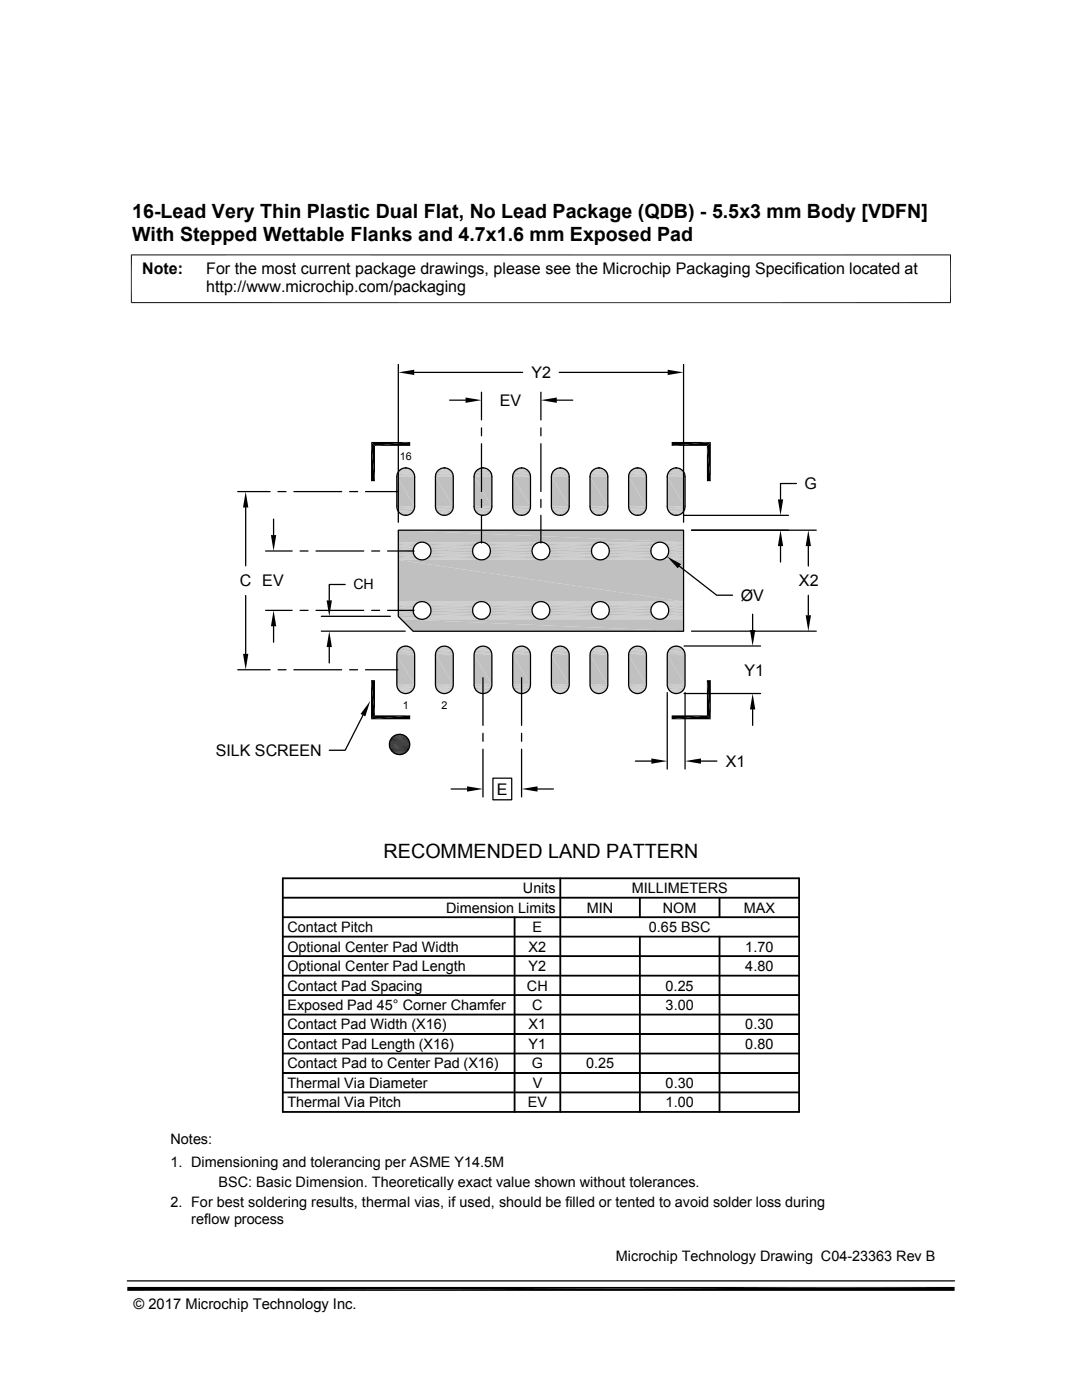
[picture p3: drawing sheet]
<svg xmlns="http://www.w3.org/2000/svg" width="216mm" height="279mm" viewBox="0 0 216 279" stroke-linecap="round" stroke-linejoin="round" font-family="sans-serif">
<g fill="#c0c0c0">
<path d="M80.7 93.4h.6z"/>
<path d="M88.4 93.4h.6z"/>
<path d="M96.1 93.4h.6z"/>
<path d="M103.8 93.4h.6z"/>
<path d="M111.5 93.4h.6z"/>
<path d="M119.2 93.4h.6z"/>
<path d="M126.9 93.4h.6z"/>
<path d="M134.6 93.4h.6z"/>
<path d="M126.9 93.4h.7z"/>
<path d="M119.1 93.4h.7z"/>
<path d="M111.4 93.4h.7z"/>
<path d="M88.3 93.4h.7z"/>
<path d="M80.6 93.4h.7z"/>
<path d="M134.3 93.5h1.2z"/>
<path d="M134.6 93.4l.9 .1z"/>
<path d="M126.6 93.5h1.2z"/>
<path d="M126.9 93.4l.9 .1z"/>
<path d="M118.9 93.5h1.2z"/>
<path d="M119.1 93.4l1 .1z"/>
<path d="M111.2 93.5h1.2z"/>
<path d="M111.4 93.4l1 .1z"/>
<path d="M103.5 93.5h1.2z"/>
<path d="M103.8 93.4l.9 .1z"/>
<path d="M95.8 93.5h1.2z"/>
<path d="M96.1 93.4l.9 .1z"/>
<path d="M88.1 93.5h1.2z"/>
<path d="M88.3 93.4l1 .1z"/>
<path d="M80.4 93.5h1.2z"/>
<path d="M80.6 93.4l1 .1z"/>
<path d="M126.5 93.5h1.4z"/>
<path d="M126.6 93.5h1.3z"/>
<path d="M118.8 93.5h1.4z"/>
<path d="M118.9 93.5h1.3z"/>
<path d="M111.1 93.5h1.4z"/>
<path d="M111.2 93.5h1.3z"/>
<path d="M88 93.5h1.3z"/>
<path d="M80.3 93.5h1.3z"/>
<path d="M134 93.6l.3-.1 1.5 .1z"/>
<path d="M134.3 93.5h1.2l.3 .1z"/>
<path d="M126.3 93.6l.2-.1 1.6 .1z"/>
<path d="M126.5 93.5l1.6 .1z"/>
<path d="M118.6 93.6l.2-.1 1.6 .1z"/>
<path d="M118.8 93.5l1.6 .1z"/>
<path d="M110.9 93.6l.2-.1 1.6 .1z"/>
<path d="M111.1 93.5l1.6 .1z"/>
<path d="M103.2 93.6l.3-.1 1.5 .1z"/>
<path d="M103.5 93.5h1.2l.3 .1z"/>
<path d="M95.5 93.6l.3-.1 1.5 .1z"/>
<path d="M95.8 93.5h1.2l.3 .1z"/>
<path d="M87.8 93.6l.2-.1 1.6 .1z"/>
<path d="M88 93.5l1.6 .1z"/>
<path d="M80.1 93.6l.2-.1 1.6 .1z"/>
<path d="M80.3 93.5l1.6 .1z"/>
<path d="M126.2 93.7h2z"/>
<path d="M126.3 93.6l1.9 .1z"/>
<path d="M118.5 93.7h2z"/>
<path d="M118.6 93.6l1.9 .1z"/>
<path d="M110.8 93.7h2z"/>
<path d="M110.9 93.6l1.9 .1z"/>
<path d="M87.7 93.7h1.9z"/>
<path d="M87.8 93.6l1.8 .1z"/>
<path d="M80 93.7h1.9z"/>
<path d="M80.1 93.6l1.8 .1z"/>
</g>
<g fill="none" stroke="#c0c0c0" stroke-width=".2">
<path d="M79.2 94.8h3.5M79.3 94.5h3.3M79.4 94.2h3.1M79.5 94.1h2.9M79.6 93.9h2.7M79.7 93.8h2.5M79.8 93.7h2.3M86.9 94.8h3.5M87 94.5h3.3M87.1 94.2h3.1M87.2 94.1h2.9M87.3 93.9h2.7"/>
<path d="M87.4 93.8h2.5M87.5 93.7h2.3M95.2 93.7h2.3M102.9 93.7h2.3M110 94.8h3.5M110.1 94.5h3.4M110.3 94.2h3M110.3 94.1h3M110.4 93.9h2.8M110.5 93.8h2.6M110.7 93.7h2.2M117.8 94.8h3.5"/>
<path d="M117.8 94.5h3.4M118 94.2h3.1M118 94.1h3M118.2 93.9h2.7M118.2 93.8h2.6M118.4 93.7h2.3M125.5 94.8h3.5M125.5 94.5h3.4M125.7 94.2h3.1M125.7 94.1h3M125.9 93.9h2.7M126 93.8h2.5"/>
<path d="M126.1 93.7h2.3M133.8 93.7h2.3"/>
</g>
<path d="M79.3 94.4h3.3M87 94.4h3.3M95 93.9h2.7M102.7 93.9h2.8M110.2 94.4h3.2M117.9 94.4h3.2M125.6 94.4h3.2M133.6 93.9h2.7" fill="none" stroke="#c0c0c0" stroke-width=".21"/>
<path d="M79.2 94.7h3.5M86.9 94.7h3.5M94.8 94.1h3.1M102.6 94.1h3M110 94.7h3.5M117.8 94.7h3.4M125.5 94.7h3.4M133.4 94.1h3.1" fill="none" stroke="#c0c0c0" stroke-width=".25"/>
<g fill="none" stroke="#c0c0c0" stroke-width=".3">
<path d="M79.2 95h3.5M86.9 95h3.5M94.6 95h3.5M94.6 94.7h3.5M94.7 94.4h3.3M102.3 95h3.6M102.3 94.7h3.5M102.4 94.4h3.3M110 95h3.6M117.7 95h3.6M125.4 95h3.6M133.1 95h3.6"/>
<path d="M133.2 94.7h3.5M133.2 94.4h3.4"/>
</g>
<g fill="#c0c0c0">
<path d="M133.1 95.1l3.6 6h-3.6z"/>
<path d="M133.1 95.1h3.6v6z"/>
<path d="M125.4 95.1l3.6 6h-3.6z"/>
<path d="M125.4 95.1h3.6v6z"/>
<path d="M117.7 95.1l3.6 6h-3.6z"/>
<path d="M117.7 95.1h3.6v6z"/>
<path d="M110 95.1l3.6 6h-3.6z"/>
<path d="M110 95.1h3.6v6z"/>
<path d="M102.3 95.1l3.6 6h-3.6z"/>
<path d="M102.3 95.1h3.6v6z"/>
<path d="M94.6 95.1l3.5 6h-3.5z"/>
<path d="M94.6 95.1h3.5v6z"/>
<path d="M86.9 95.1l3.5 6h-3.5z"/>
<path d="M86.9 95.1h3.5v6z"/>
<path d="M79.2 95.1l3.5 6h-3.5z"/>
<path d="M79.2 95.1h3.5v6z"/>
</g>
<path d="M86.9 101.2h3.5M94.6 101.2h3.5M102.3 101.2h3.6M110 101.2h3.6M117.7 101.2h3.6M125.4 101.2h3.6" fill="none" stroke="#c0c0c0" stroke-width=".32"/>
<path d="M79.2 101.3h3.5M133.1 101.3h3.6" fill="none" stroke="#c0c0c0" stroke-width=".36"/>
<path d="M79.3 101.9h3.3M86.9 101.5h3.5M94.6 101.5h3.5M102.3 101.5h3.5M110 101.5h3.5M117.8 101.5h3.5M125.5 101.5h3.5M133.3 101.9h3.3" fill="none" stroke="#c0c0c0" stroke-width=".3"/>
<path d="M79.2 101.6h3.5M133.2 101.6h3.5" fill="none" stroke="#c0c0c0" stroke-width=".34"/>
<path d="M79.5 102.2h2.9M87 101.8h3.3M94.7 101.8h3.3M102.4 101.8h3.3M110.1 101.8h3.4M117.8 101.8h3.4M125.5 101.8h3.4M133.4 102.2h3" fill="none" stroke="#c0c0c0" stroke-width=".28"/>
<path d="M87.1 102.1h3.1M94.8 102.1h3.1M102.6 102.1h3M110.3 102.1h3M118 102.1h3.1M125.7 102.1h3.1" fill="none" stroke="#c0c0c0" stroke-width=".25"/>
<path d="M87.3 102.3h2.7M95 102.3h2.7M102.7 102.3h2.8M110.4 102.3h2.8M118.1 102.3h2.8M125.9 102.3h2.7" fill="none" stroke="#c0c0c0" stroke-width=".23"/>
<path d="M79.7 102.4h2.5M133.7 102.4h2.5" fill="none" stroke="#c0c0c0" stroke-width=".21"/>
<path d="M87.5 102.5h2.3M95.2 102.5h2.3M102.9 102.5h2.3M110.7 102.5h2.2M118.4 102.5h2.2M126.1 102.5h2.3" fill="none" stroke="#c0c0c0" stroke-width=".2"/>
<g fill="#c0c0c0">
<path d="M133.9 102.6l1.7 .1h-1.4z"/>
<path d="M133.9 102.6h2l-.3 .1z"/>
<path d="M80 102.6l1.6 .1h-1.3z"/>
<path d="M80 102.6h1.9l-.3 .1z"/>
<path d="M126.3 102.6l1.5 .1h-1.2z"/>
<path d="M126.3 102.6h1.8l-.3 .1z"/>
<path d="M118.6 102.6l1.5 .1h-1.2z"/>
<path d="M118.6 102.6h1.8l-.3 .1z"/>
<path d="M110.9 102.6l1.5 .1h-1.2z"/>
<path d="M110.9 102.6h1.8l-.3 .1z"/>
<path d="M103.2 102.6l1.5 .1h-1.2z"/>
<path d="M103.2 102.6h1.8l-.3 .1z"/>
<path d="M95.5 102.6l1.5 .1h-1.2z"/>
<path d="M95.5 102.6h1.8l-.3 .1z"/>
<path d="M87.8 102.6l1.5 .1h-1.2z"/>
<path d="M87.8 102.6h1.8l-.3 .1z"/>
<path d="M134.2 102.7l1.1 .1z"/>
<path d="M134.2 102.7h1.4l-.3 .1z"/>
<path d="M80.3 102.7l1 .1z"/>
<path d="M80.3 102.7h1.3l-.3 .1z"/>
<path d="M80.7 102.8h.5z"/>
<path d="M88.3 102.8h.7z"/>
<path d="M96.1 102.8h.6z"/>
<path d="M103.8 102.8h.6z"/>
<path d="M111.5 102.8h.6z"/>
<path d="M119.2 102.8h.6z"/>
<path d="M126.9 102.8h.6z"/>
<path d="M134.6 102.8h.6z"/>
<path d="M134.6 102.8h.7z"/>
<path d="M126.6 102.7l.9 .1z"/>
<path d="M126.6 102.7h1.2z"/>
<path d="M118.9 102.7l.9 .1z"/>
<path d="M118.9 102.7h1.2z"/>
<path d="M111.2 102.7l.9 .1z"/>
<path d="M111.2 102.7h1.2z"/>
<path d="M103.5 102.7l.9 .1z"/>
<path d="M103.5 102.7h1.2z"/>
<path d="M95.8 102.7l.9 .1z"/>
<path d="M95.8 102.7h1.2z"/>
<path d="M88.1 102.7l.9 .1z"/>
<path d="M88.1 102.7h1.2z"/>
<path d="M80.6 102.8h.6z"/>
<path d="M80.6 102.8h.7z"/>
<path d="M80.7 129h.5z"/>
<path d="M88.3 129h.7z"/>
<path d="M96.1 129h.6z"/>
<path d="M103.8 129h.6z"/>
<path d="M111.5 129h.6z"/>
<path d="M119.2 129h.6z"/>
<path d="M126.9 129h.6z"/>
<path d="M134.6 129h.6z"/>
<path d="M134.6 129h.7z"/>
<path d="M80.6 129h.7z"/>
<path d="M80.7 129h.6z"/>
<path d="M126.6 129.1h1.2z"/>
<path d="M126.9 129l.9 .1z"/>
<path d="M118.9 129.1h1.2z"/>
<path d="M119.2 129l.9 .1z"/>
<path d="M111.2 129.1h1.2z"/>
<path d="M111.5 129l.9 .1z"/>
<path d="M103.5 129.1h1.2z"/>
<path d="M103.8 129l.9 .1z"/>
<path d="M95.8 129.1h1.2z"/>
<path d="M96.1 129l.9 .1z"/>
<path d="M88.1 129.1h1.2z"/>
<path d="M88.3 129l1 .1z"/>
<path d="M134.2 129.1l.4-.1 1 .1z"/>
<path d="M134.6 129l1 .1z"/>
<path d="M118.8 129.1h1.4z"/>
<path d="M118.9 129.1h1.3z"/>
<path d="M80.3 129.1l.3-.1 1 .1z"/>
<path d="M80.6 129l1 .1z"/>
<path d="M126.3 129.2l.3-.1 1.5 .1z"/>
<path d="M126.6 129.1h1.2l.3 .1z"/>
<path d="M118.6 129.2l.2-.1 1.6 .1z"/>
<path d="M118.8 129.1l1.6 .1z"/>
<path d="M110.9 129.2l.3-.1 1.5 .1z"/>
<path d="M111.2 129.1h1.2l.3 .1z"/>
<path d="M103.2 129.2l.3-.1 1.5 .1z"/>
<path d="M103.5 129.1h1.2l.3 .1z"/>
<path d="M95.5 129.2l.3-.1 1.5 .1z"/>
<path d="M95.8 129.1h1.2l.3 .1z"/>
<path d="M87.8 129.2l.3-.1 1.5 .1z"/>
<path d="M88.1 129.1h1.2l.3 .1z"/>
<path d="M133.9 129.2l.3-.1 1.7 .1z"/>
<path d="M134.2 129.1h1.4l.3 .1z"/>
<path d="M118.5 129.2h2z"/>
<path d="M118.6 129.2h1.9z"/>
<path d="M80 129.2l.3-.1 1.6 .1z"/>
<path d="M80.3 129.1h1.3l.3 .1z"/>
</g>
<g fill="none" stroke="#c0c0c0" stroke-width=".2">
<path d="M87.5 129.3h2.3M95.2 129.3h2.3M102.9 129.3h2.3M110.7 129.3h2.2M117.8 130.4h3.4M117.8 130.1h3.4M117.9 129.9h3.3M118 129.8h3M118 129.7h3M118.1 129.5h2.8M118.3 129.4h2.5M118.4 129.3h2.2"/>
<path d="M126.1 129.3h2.3"/>
</g>
<path d="M79.7 129.3h2.5M133.7 129.3h2.5" fill="none" stroke="#c0c0c0" stroke-width=".21"/>
<path d="M87.3 129.5h2.7M95 129.5h2.7M102.7 129.5h2.8M110.4 129.5h2.8M125.9 129.5h2.7" fill="none" stroke="#c0c0c0" stroke-width=".23"/>
<path d="M79.5 129.6h2.9M87 130h3.3M94.7 130h3.3M102.4 130h3.3M110.1 130h3.4M125.5 130h3.4M133.4 129.6h3" fill="none" stroke="#c0c0c0" stroke-width=".28"/>
<path d="M87.1 129.7h3.1M94.8 129.7h3.1M102.6 129.7h3M110.3 129.7h3M117.8 130.2h3.4M125.7 129.7h3.1" fill="none" stroke="#c0c0c0" stroke-width=".25"/>
<path d="M79.3 129.9h3.3M86.9 130.3h3.5M94.6 130.3h3.5M102.3 130.3h3.5M110 130.3h3.5M125.5 130.3h3.5M133.3 129.9h3.3" fill="none" stroke="#c0c0c0" stroke-width=".3"/>
<path d="M79.2 130.2h3.5M133.2 130.2h3.5" fill="none" stroke="#c0c0c0" stroke-width=".34"/>
<path d="M79.2 130.5h3.5M133.1 130.5h3.6" fill="none" stroke="#c0c0c0" stroke-width=".36"/>
<path d="M86.9 130.6h3.5M94.6 130.6h3.5M102.3 130.6h3.6M110 130.6h3.6M117.7 130.6h3.6M125.4 130.6h3.6" fill="none" stroke="#c0c0c0" stroke-width=".32"/>
<g fill="#c0c0c0">
<path d="M133.1 130.7l3.6 6h-3.6z"/>
<path d="M133.1 130.7h3.6v6z"/>
<path d="M125.4 130.7l3.6 6h-3.6z"/>
<path d="M125.4 130.7h3.6v6z"/>
<path d="M117.7 130.7l3.6 6h-3.6z"/>
<path d="M117.7 130.7h3.6v6z"/>
<path d="M110 130.7l3.6 6h-3.6z"/>
<path d="M110 130.7h3.6v6z"/>
<path d="M102.3 130.7l3.6 6h-3.6z"/>
<path d="M102.3 130.7h3.6v6z"/>
<path d="M94.6 130.7l3.5 6h-3.5z"/>
<path d="M94.6 130.7h3.5v6z"/>
<path d="M86.9 130.7l3.5 6h-3.5z"/>
<path d="M86.9 130.7h3.5v6z"/>
<path d="M79.2 130.7l3.5 6h-3.5z"/>
<path d="M79.2 130.7h3.5v6z"/>
</g>
<g fill="none" stroke="#c0c0c0" stroke-width=".3">
<path d="M79.2 136.8h3.5M86.9 136.8h3.5M94.6 136.8h3.5M94.6 137.1h3.5M94.7 137.4h3.3M102.3 136.8h3.6M102.3 137.1h3.5M102.4 137.4h3.3M110 136.8h3.6M117.7 136.8h3.6M125.4 136.8h3.6M133.1 136.8h3.6"/>
<path d="M133.2 137.1h3.5M133.2 137.4h3.4"/>
</g>
<g fill="none" stroke="#c0c0c0" stroke-width=".2">
<path d="M79.2 137h3.5M79.3 137.3h3.3M79.4 137.6h3.1M79.5 137.7h2.9M79.6 137.8h2.7M79.7 138h2.5M79.8 138.1h2.3M86.9 137h3.5M87 137.3h3.3M87.1 137.6h3.1M87.2 137.7h2.9M87.3 137.8h2.7"/>
<path d="M87.4 138h2.5M87.5 138.1h2.3M110 137h3.5M110.1 137.3h3.4M110.3 137.6h3M110.3 137.7h3M110.4 137.8h2.8M110.5 138h2.6M110.7 138.1h2.2M117.8 137h3.5M117.8 137.3h3.4M118 137.6h3.1"/>
<path d="M118 137.7h3M118.2 137.8h2.7M118.2 138h2.6M118.4 138.1h2.2M125.5 137h3.5M125.5 137.3h3.4M125.7 137.6h3.1M125.7 137.7h3M125.9 137.8h2.7M126 138h2.5M126.1 138.1h2.3M133.8 138.1h2.3"/>
</g>
<path d="M79.2 137.1h3.5M86.9 137.1h3.5M94.8 137.7h3.1M102.6 137.7h3M110 137.1h3.5M117.8 137.1h3.4M125.5 137.1h3.4M133.4 137.7h3.1" fill="none" stroke="#c0c0c0" stroke-width=".25"/>
<path d="M79.3 137.4h3.3M87 137.4h3.3M95 137.9h2.7M102.7 137.9h2.8M110.2 137.4h3.2M117.9 137.4h3.2M125.6 137.4h3.2M133.6 137.9h2.7" fill="none" stroke="#c0c0c0" stroke-width=".21"/>
<g fill="#c0c0c0">
<path d="M126.2 138.1l1.9 .1z"/>
<path d="M126.2 138.1h2z"/>
<path d="M118.5 138.1l1.9 .1z"/>
<path d="M118.5 138.1h2z"/>
<path d="M110.8 138.1l1.9 .1z"/>
<path d="M110.8 138.1h2z"/>
</g>
<path d="M95.2 138.1h2.3M102.9 138.1h2.3" fill="none" stroke="#c0c0c0" stroke-width=".2"/>
<g fill="#c0c0c0">
<path d="M87.7 138.1l1.9 .1z"/>
<path d="M87.7 138.1h1.9z"/>
<path d="M80 138.1l1.9 .1z"/>
<path d="M80 138.1h1.9z"/>
<path d="M126.3 138.2l1.6 .1z"/>
<path d="M126.3 138.2h1.8l-.2 .1z"/>
<path d="M118.6 138.2l1.6 .1z"/>
<path d="M118.6 138.2h1.8l-.2 .1z"/>
<path d="M110.9 138.2l1.6 .1z"/>
<path d="M110.9 138.2h1.8l-.2 .1z"/>
<path d="M87.8 138.2l1.5 .1z"/>
<path d="M87.8 138.2h1.8l-.3 .1z"/>
<path d="M80.1 138.2l1.5 .1z"/>
<path d="M80.1 138.2h1.8l-.3 .1z"/>
<path d="M134 138.2l1.5 .1h-1.2z"/>
<path d="M134 138.2h1.8l-.3 .1z"/>
<path d="M126.5 138.3h1.3z"/>
<path d="M126.5 138.3h1.4z"/>
<path d="M118.8 138.3h1.3z"/>
<path d="M118.8 138.3h1.4z"/>
<path d="M111.1 138.3h1.3z"/>
<path d="M111.1 138.3h1.4z"/>
<path d="M103.2 138.2l1.5 .1h-1.2z"/>
<path d="M103.2 138.2h1.8l-.3 .1z"/>
<path d="M95.5 138.2l1.5 .1h-1.2z"/>
<path d="M95.5 138.2h1.8l-.3 .1z"/>
<path d="M88 138.3h1.3z"/>
<path d="M80.3 138.3h1.3z"/>
<path d="M126.6 138.3l1 .1z"/>
<path d="M126.6 138.3h1.2z"/>
<path d="M118.9 138.3l.9 .1z"/>
<path d="M118.9 138.3h1.2z"/>
<path d="M111.2 138.3l.9 .1z"/>
<path d="M111.2 138.3h1.2z"/>
<path d="M88.1 138.3l.9 .1z"/>
<path d="M88.1 138.3h1.2z"/>
<path d="M80.4 138.3l.9 .1z"/>
<path d="M80.4 138.3h1.2z"/>
<path d="M80.7 138.4h.6z"/>
<path d="M88.4 138.4h.6z"/>
<path d="M96.1 138.4h.6z"/>
<path d="M103.8 138.4h.6z"/>
<path d="M111.5 138.4h.6z"/>
<path d="M119.2 138.4h.6z"/>
<path d="M126.9 138.4h.6z"/>
<path d="M134.6 138.4h.6z"/>
<path d="M134.3 138.3l.9 .1z"/>
<path d="M134.3 138.3h1.2z"/>
<path d="M126.9 138.4h.7z"/>
<path d="M119.1 138.4h.7z"/>
<path d="M111.4 138.4h.7z"/>
<path d="M103.5 138.3l.9 .1z"/>
<path d="M103.5 138.3h1.2z"/>
<path d="M95.8 138.3l.9 .1z"/>
<path d="M95.8 138.3h1.2z"/>
<path d="M88.3 138.4h.7z"/>
<path d="M80.6 138.4h.7z"/>
<path d="M79.5 105.8l56.9 2.4h-56.9z"/>
<path d="M79.5 105.8h56.9v2.4z"/>
</g>
<g fill="none" stroke="#c0c0c0" stroke-width=".2">
<path d="M79.5 108.2h4.6M79.5 108.3h4.2M79.5 108.5h3.9M79.5 111.5h3.9M79.5 111.6h4.2M79.5 111.7h4.6M84.4 111.7h11.5M84.4 108.2h11.5M84.7 108.3h10.9M84.7 111.6h10.9M85 111.5h10.3M85 108.5h10.3"/>
<path d="M96.2 111.7h11.6M96.2 108.2h11.6M96.6 111.6h10.8M96.6 108.3h10.8M96.9 111.5h10.2M96.9 108.5h10.2M108.1 111.7h11.5M108.1 108.2h11.5M108.4 111.6h10.9M108.4 108.3h10.9M108.7 111.5h10.3M108.7 108.5h10.3"/>
<path d="M120 108.2h11.5M120 111.7h11.5M120.3 111.6h10.9M120.3 108.3h10.9M120.6 111.5h10.3M120.6 108.5h10.3M131.8 111.7h4.6M131.8 108.2h4.6M132.1 108.3h4.3M132.1 111.6h4.3M132.5 111.5h3.9M132.5 108.5h3.9"/>
</g>
<path d="M79.5 108.7h3.6M79.5 111.3h3.6M85.3 108.7h9.7M85.3 111.3h9.7M97.2 108.7h9.7M97.2 111.3h9.7M109 108.7h9.7M109 111.3h9.7M120.9 108.7h9.7M120.9 111.3h9.7M132.7 108.7h3.7M132.7 111.3h3.7" fill="none" stroke="#c0c0c0" stroke-width=".23"/>
<path d="M79.5 108.9h3.4M79.5 111h3.4M85.5 111h9.3M85.5 108.9h9.3M97.4 108.9h9.2M97.4 111h9.2M109.3 108.9h9.2M109.3 111h9.2M121.1 111h9.2M121.1 108.9h9.2M133 111h3.4M133 108.9h3.4" fill="none" stroke="#c0c0c0" stroke-width=".25"/>
<path d="M79.5 109.2h3.2M79.5 110.8h3.2M85.7 110.8h8.9M85.7 109.2h8.9M97.6 110.8h8.8M97.6 109.2h8.8M109.5 110.8h8.8M109.5 109.2h8.8M121.3 109.2h8.9M121.3 110.8h8.9M133.2 109.2h3.2M133.2 110.8h3.2" fill="none" stroke="#c0c0c0" stroke-width=".3"/>
<g fill="none" stroke="#c0c0c0" stroke-width=".32">
<path d="M79.5 109.5h3.1M79.5 109.8h3M79.5 110.5h3.1M85.9 109.5h8.5M85.9 110.5h8.5M86 109.8h8.3M97.7 109.5h8.6M97.7 110.5h8.6M97.8 109.8h8.4M109.6 109.5h8.5M109.6 110.5h8.5M109.7 109.8h8.3"/>
<path d="M121.5 110.5h8.5M121.5 109.5h8.5M121.5 109.8h8.4M133.3 110.5h3.1M133.3 109.5h3.1M133.4 109.8h3"/>
</g>
<path d="M79.5 110.1h3M86 110.1h8.3M97.8 110.1h8.4M109.7 110.1h8.3M121.5 110.1h8.4M133.4 110.1h3" fill="none" stroke="#c0c0c0" stroke-width=".34"/>
<g fill="#c0c0c0">
<path d="M79.5 111.7l56.9 8.4h-56.9z"/>
<path d="M79.5 111.7h56.9v8.4z"/>
</g>
<g fill="none" stroke="#c0c0c0" stroke-width=".2">
<path d="M79.5 120.1h4.6M79.5 120.2h4.2M79.5 120.3h3.9M79.5 123h3.4M79.7 123.3h3.7M79.9 123.5h3.8M80 123.6h4.1M84.4 123.6h11.5M84.4 120.1h11.5M84.7 120.2h10.9M84.7 123.5h10.9M85 123.3h10.3"/>
<path d="M85 120.3h10.3M96.2 123.6h11.6M96.2 120.1h11.6M96.6 123.5h10.8M96.6 120.2h10.8M96.9 123.3h10.2M96.9 120.3h10.2M108.1 123.6h11.5M108.1 120.1h11.5M108.4 123.5h10.9M108.4 120.2h10.9M108.7 123.3h10.3"/>
<path d="M108.7 120.3h10.3M120 120.1h11.5M120 123.6h11.5M120.3 123.5h10.9M120.3 120.2h10.9M120.6 123.3h10.3M120.6 120.3h10.3M131.8 123.6h4.6M131.8 120.1h4.6M132.1 120.2h4.3M132.1 123.5h4.3M132.5 123.3h3.9"/>
<path d="M132.5 120.3h3.9"/>
</g>
<path d="M79.5 120.5h3.6M79.5 123.1h3.6M85.3 120.5h9.7M85.3 123.1h9.7M97.2 120.5h9.7M97.2 123.1h9.7M109 120.5h9.7M109 123.1h9.7M120.9 120.5h9.7M120.9 123.1h9.7M132.7 120.5h3.7M132.7 123.1h3.7" fill="none" stroke="#c0c0c0" stroke-width=".23"/>
<path d="M79.5 120.8h3.4M79.5 122.9h3.4M85.5 122.9h9.3M85.5 120.8h9.3M97.4 120.8h9.2M97.4 122.9h9.2M109.3 120.8h9.2M109.3 122.9h9.2M121.1 122.9h9.2M121.1 120.8h9.2M133 122.9h3.4M133 120.8h3.4" fill="none" stroke="#c0c0c0" stroke-width=".25"/>
<path d="M79.5 121h3.2M79.5 122.6h3.2M85.7 122.6h8.9M85.7 121h8.9M97.6 122.6h8.8M97.6 121h8.8M109.5 122.6h8.8M109.5 121h8.8M121.3 121h8.9M121.3 122.6h8.9M133.2 121h3.2M133.2 122.6h3.2" fill="none" stroke="#c0c0c0" stroke-width=".3"/>
<g fill="none" stroke="#c0c0c0" stroke-width=".32">
<path d="M79.5 121.3h3.1M79.5 122h3M79.5 122.3h3.1M85.9 121.3h8.5M85.9 122.3h8.5M86 122h8.3M97.7 121.3h8.6M97.7 122.3h8.6M97.8 122h8.4M109.6 121.3h8.5M109.6 122.3h8.5M109.7 122h8.3"/>
<path d="M121.5 122.3h8.5M121.5 121.3h8.5M121.5 122h8.4M133.3 122.3h3.1M133.3 121.3h3.1M133.4 122h3"/>
</g>
<path d="M79.5 121.7h3M86 121.7h8.3M97.8 121.7h8.4M109.7 121.7h8.3M121.5 121.7h8.4M133.4 121.7h3" fill="none" stroke="#c0c0c0" stroke-width=".34"/>
<g fill="#c0c0c0">
<path d="M80.1 123.6l56.3 2.4h-54z"/>
<path d="M80.1 123.6h56.3v2.4z"/>
</g>
<g fill="none" stroke="#000" stroke-width=".25">
<path d="M79.5 72.7v31.5M82.7 74.3h21.6M89.7 79.9h3.2M96.1 78.3v5.5M107.9 78.3v5.5M111.1 79.9h3.2M111.6 74.3h21.6M136.4 72.7v31.5M47.4 98.1h6.5M55.5 98.1h1.6M58.7 98.1h9.5M69.8 98.1h1.6"/>
<path d="M72.9 98.1h6.5M81 93.4a1.82 1.82 0 0 1 1.7 1.7v6a1.79 1.79 0 0 1-1.7 1.7M81 93.4a1.78 1.78 0 0 0-1.8 1.7v6a1.75 1.75 0 0 0 1.8 1.7M81 93.4h.1M88.7 93.4a1.81 1.81 0 0 1 1.7 1.7v6a1.75 1.75 0 0 1-1.7 1.7M88.7 93.4a1.81 1.81 0 0 0-1.8 1.7v6a1.76 1.76 0 0 0 1.8 1.7M88.7 93.4h.1M96.1 85.4v1.6M96.1 88.6v9.5M96.1 99.7v1.6M96.4 93.4a1.81 1.81 0 0 0-1.8 1.7v6a1.75 1.75 0 0 0 1.8 1.7M96.4 93.4h.1"/>
<path d="M96.4 93.4a1.78 1.78 0 0 1 1.7 1.7v6a1.75 1.75 0 0 1-1.7 1.7M104.1 93.4a1.82 1.82 0 0 0-1.8 1.7v6a1.79 1.79 0 0 0 1.8 1.7M104.1 93.4h.1M104.1 93.4a1.78 1.78 0 0 1 1.8 1.7v6a1.75 1.75 0 0 1-1.8 1.7M107.9 85.4v1.6M107.9 88.6v9.5M107.9 99.7v1.6M111.8 93.4a1.78 1.78 0 0 0-1.8 1.7v6a1.75 1.75 0 0 0 1.8 1.7M111.8 93.4h.1M111.8 93.4a1.82 1.82 0 0 1 1.8 1.7v6a1.79 1.79 0 0 1-1.8 1.7M119.5 93.4a1.78 1.78 0 0 0-1.8 1.7v6a1.75 1.75 0 0 0 1.8 1.7M119.5 93.4h.1"/>
<path d="M119.5 93.4a1.81 1.81 0 0 1 1.8 1.7v6a1.75 1.75 0 0 1-1.8 1.7M127.2 93.4a1.81 1.81 0 0 0-1.8 1.7v6a1.75 1.75 0 0 0 1.8 1.7M127.2 93.4h.1M127.2 93.4a1.81 1.81 0 0 1 1.8 1.7v6a1.76 1.76 0 0 1-1.8 1.7M134.9 93.4a1.82 1.82 0 0 0-1.8 1.7v6a1.79 1.79 0 0 0 1.8 1.7M134.9 93.4h.1M134.9 93.4a1.78 1.78 0 0 1 1.8 1.7v6a1.75 1.75 0 0 1-1.8 1.7M158.9 96.5h-3.2v3.2M49 101.3v11.6M49 118.9v11.6M53 110h5.3M54.6 103.6v3.2"/>
<path d="M59.9 110h1.6M63.1 110h9.5M68.9 116.6h-3.2v3.2M74.2 110h1.6M77.3 110h5.3M79.5 105.8h56.9v20.2h-54l-2.9-3zM81 102.8h.1M88.7 102.8h.1M96.1 102.8v5.6M96.4 102.8h.1M104.1 102.8h.1M107.9 102.8v5.6"/>
<path d="M111.8 102.8h.1M119.5 102.8h.1M127.2 102.8h.1M134.9 102.8h.1M135.6 113l7.4 5.8h3.2M136.5 102.8h20.8M138 105.8h24.9M155.7 109v3.2M161.3 109v4M161.3 118.8v4M47.4 133.7h6.5M53 121.8h5.3"/>
<path d="M54.6 125v3.2M55.5 133.7h1.6M58.7 133.7h9.5M59.9 121.8h1.6M63.1 121.8h9.5M64.1 126h16.8M64.1 123h13.8M65.7 129.1v3.2M69.8 133.7h1.6M72.9 133.7h6.5M74.2 121.8h1.6M77.3 121.8h5.3"/>
<path d="M79.6 129.6a1.79 1.79 0 0 1 1.9-.6 1.79 1.79 0 0 1 1.2 1.7v6a1.78 1.78 0 0 1-1.7 1.7 1.78 1.78 0 0 1-1.8-1.7v-6zM87.3 129.6a1.79 1.79 0 0 1 2-.6 1.79 1.79 0 0 1 1.1 1.7v6a1.78 1.78 0 0 1-1.7 1.7 1.78 1.78 0 0 1-1.8-1.7v-6zM95 129.6a1.79 1.79 0 0 1 2-.6 1.79 1.79 0 0 1 1.1 1.7v6a1.78 1.78 0 0 1-1.7 1.7 1.78 1.78 0 0 1-1.8-1.7v-6zM96.4 135.3v9.5M102.7 129.6a1.77 1.77 0 0 1 2-.6 1.77 1.77 0 0 1 1.2 1.7v6a1.78 1.78 0 0 1-1.8 1.7 1.78 1.78 0 0 1-1.8-1.7v-6zM104.1 135.3v9.5M110.4 129.6a1.79 1.79 0 0 1 2-.6 1.79 1.79 0 0 1 1.2 1.7v6a1.78 1.78 0 0 1-1.8 1.7 1.78 1.78 0 0 1-1.8-1.7v-6zM118.1 129.6a1.79 1.79 0 0 1 2-.6 1.79 1.79 0 0 1 1.2 1.7v6a1.78 1.78 0 0 1-1.8 1.7 1.78 1.78 0 0 1-1.8-1.7v-6zM125.8 129.6a1.79 1.79 0 0 1 2-.6 1.79 1.79 0 0 1 1.2 1.7v6a1.78 1.78 0 0 1-1.8 1.7 1.78 1.78 0 0 1-1.8-1.7v-6zM133.1 138.2v15.3M133.5 129.6a1.77 1.77 0 0 1 2-.6 1.77 1.77 0 0 1 1.2 1.7v6a1.78 1.78 0 0 1-1.8 1.7 1.78 1.78 0 0 1-1.8-1.7v-6zM136.5 128.9h15.3"/>
<path d="M136.5 138.4h15.3M136.7 138.2v15.3M138 126h24.9M150.2 122.6v3.2M72.4 142.7l-3.5 7h-3.2M90 157.5h3.2M96.4 146.3v1.6M96.4 149.5v9.5M98.4 155.3h3.7v4.3h-3.7zM104.1 146.3v1.6M104.1 149.5v9.5M107.3 157.5h3.1"/>
<path d="M126.8 151.9h3.2M139.9 151.9h3.1M150.2 141.6v3.2M25.4 255.6h165.1"/>
<circle cx="84.2" cy="110" r="1.78"/>
<circle cx="96.1" cy="110" r="1.78"/>
<circle cx="107.9" cy="110" r="1.78"/>
<circle cx="119.8" cy="110" r="1.78"/>
<circle cx="131.7" cy="110" r="1.77"/>
<circle cx="84.2" cy="121.8" r="1.78"/>
<circle cx="96.1" cy="121.8" r="1.78"/>
<circle cx="107.9" cy="121.8" r="1.78"/>
<circle cx="119.8" cy="121.8" r="1.78"/>
<circle cx="131.7" cy="121.8" r="1.77"/>
<circle cx="79.7" cy="148.6" r="2.03"/>
</g>
<g fill="none" stroke="#000" stroke-width=".36">
<path d="M56.4 179.2h103M56.4 175.3h103v46.6h-103zM111.8 175.3v46.6M127.7 179.2v3.8M143.6 179.2v3.8M56.4 183h103M56.4 190.8h103M56.4 186.9h103M56.4 194.7h103M56.4 198.6h103M102.7 183v38.9M127.7 186.9v35"/>
<path d="M143.6 186.9v35M56.4 206.4h103M56.4 214.1h103M56.4 210.2h103M56.4 202.5h103M56.4 218h103"/>
</g>
<g fill="#000">
<path d="M79.5 74.3l3.2-.5v1zM92.9 79.3l3.2 .6-3.2 .5zM107.9 79.9l3.2-.6v1.1zM133.2 73.8l3.2 .5-3.2 .5zM74 88.2l.8 7.8h-.8zM74 88.2h7.9l-7.1 .8zM74 88.2l.8 .8v7zM74.8 89l7.1-.8v.8zM134 88.2h7.8l-7.8 .8zM134 89l7.8-.8-.7 .8zM141.1 89l.7 7h-.7zM141.1 89l.7-.8v7.8z"/>
<path d="M155.2 99.7h1.1l-.6 3.1zM49 98.1l.6 3.2h-1.1zM54.1 106.8h1l-.5 3.2zM65.2 119.8h1l-.5 3.2zM133.1 111l2.8 1.6-.7 .8zM155.7 105.8l.6 3.2h-1.1zM161.3 105.8l.5 3.2h-1zM48.5 130.5h1.1l-.6 3.2zM54.6 121.8l.5 3.2h-1zM65.7 126l.5 3.1h-1zM141.1 135.7l.7 7.9-.7-.8zM141.1 135.7h.7v7.9z"/>
<path d="M149.6 125.8h1.1l-.5 3.1zM160.8 122.8h1l-.5 3.2zM73.9 139.9l-1 3.1-1-.5zM74 135.7l.8 7.1-.8 .8zM74 135.7h.8v7.1zM78.7 150.3l1.9 .1zM78.9 146.7l1.8 .1zM78.9 150.4l1.5 .1zM78.9 150.4h1.7zM78.9 146.7h1.7zM79.1 146.7h1.5zM79.1 150.5l1.1 .1z"/>
<path d="M79.1 150.5h1.3zM79.1 146.7h1.3zM79.3 146.6l1.1 .1zM79.3 150.6h.6zM79.3 150.6h.9zM79.3 146.6h.9zM79.4 146.6h.8zM79.4 150.6h.5zM79.4 146.6h.5zM74 143.6l7.9-.8v.8zM74.8 142.8h7.1l-7.9 .8zM93.2 156.9l3.2 .6-3.2 .5z"/>
<path d="M104.1 157.5l3.2-.6v1.1zM130 151.4l3.1 .5-3.1 .5zM136.7 151.9l3.2-.5v1zM134 142.8h7.1l-7.1 .8zM134 143.6l7.1-.8 .7 .8zM150.2 138.4l.5 3.2h-1.1zM25.4 256.8h165.1l-165.1 .8zM25.4 257.6l165.1-.8v.8z"/>
</g>
<g fill="none" stroke="#000" stroke-width=".2">
<path d="M26.1 50.9h163.7M26.2 50.8v9.7M189.7 50.8v9.7M26.1 60.4h163.7M77.7 148.5h4.1M77.7 148.7h4.1M77.7 148.9h4M77.7 148.3h4M77.7 148.1h4M77.7 149h4M77.8 147.9h3.9M77.8 149.2h3.9"/>
<path d="M77.9 149.4h3.7M77.9 147.7h3.7M77.9 149.6h3.6M77.9 147.6h3.6M78 149.8h3.4M78 147.4h3.4M78.1 147.2h3.2M78.1 149.9h3.2M78.3 150.1h2.9M78.3 147.1h2.9M78.4 147h2.6M78.4 150.2h2.6"/>
<path d="M78.6 146.9h2.3M78.6 150.3h2.3M78.7 146.8h2M78.7 150.4h2"/>
</g>
<g font-size="3.9">
<text x="26.4" y="43.5">16-Lead Very Thin Plastic Dual Flat, No Lead Package (QDB) - 5.5x3 mm Body [VDFN]</text>
<text x="26.4" y="48">With Stepped Wettable Flanks and 4.7x1.6 mm Exposed Pad</text>
<text x="76.5" y="171.1">RECOMMENDED LAND PATTERN</text>
</g>
<g font-size="3.2">
<text x="28.4" y="54.6">Note:</text>
<text x="41.1" y="58.3">http://www.microchip.com/packaging</text>
<text x="41.1" y="54.6">For the most current package drawings, please see the Microchip Packaging Specification located at</text>
<text x="106.1" y="75.5">Y2</text>
<text x="99.8" y="81">EV</text>
<text x="160.5" y="97.6">G</text>
<text x="47.9" y="117">C EV</text>
<text x="147.8" y="119.9">ØV</text>
<text x="159.4" y="117">X2</text>
<text x="148.5" y="134.8">Y1</text>
<text x="43.1" y="150.9">SILK SCREEN</text>
<text x="144.8" y="153">X1</text>
<text x="99.1" y="158.6">E</text>
</g>
<g font-size="2.9">
<text x="104.3" y="178.2">Units</text>
<text x="126" y="178.2">MILLIMETERS</text>
<text x="89" y="182.1">Dimension Limits</text>
<text x="117.1" y="182.1">MIN</text>
<text x="132.3" y="182.1">NOM</text>
<text x="148.4" y="182.1">MAX</text>
<text x="57.3" y="189.9">Optional Center Pad Width</text>
<text x="57.3" y="186">Contact Pitch</text>
<text x="105.5" y="189.9">X2</text>
<text x="106.3" y="186">E</text>
<text x="129.5" y="186">0.65 BSC</text>
<text x="148.7" y="189.9">1.70</text>
<text x="57.3" y="197.7">Contact Pad Spacing</text>
<text x="57.3" y="193.8">Optional Center Pad Length</text>
<text x="105.2" y="197.7">CH</text>
<text x="105.5" y="193.8">Y2</text>
<text x="132.8" y="197.7">0.25</text>
<text x="148.7" y="193.8">4.80</text>
<text x="57.3" y="201.6">Exposed Pad 45° Corner Chamfer</text>
<text x="106.2" y="201.6">C</text>
<text x="132.8" y="201.6">3.00</text>
<text x="57.3" y="209.3">Contact Pad Length (X16)</text>
<text x="57.3" y="205.4">Contact Pad Width (X16)</text>
<text x="105.5" y="209.3">Y1</text>
<text x="105.5" y="205.4">X1</text>
<text x="148.7" y="209.3">0.80</text>
<text x="148.7" y="205.4">0.30</text>
<text x="57.3" y="213.2">Contact Pad to Center Pad (X16)</text>
<text x="106.1" y="213.2">G</text>
<text x="116.9" y="213.2">0.25</text>
<text x="57.3" y="217.1">Thermal Via Diameter</text>
<text x="57.3" y="221">Thermal Via Pitch</text>
<text x="105.3" y="221">EV</text>
<text x="106.3" y="217.1">V</text>
<text x="132.8" y="217.1">0.30</text>
<text x="132.8" y="221">1.00</text>
<text x="34" y="228.3">Notes:</text>
<text x="34" y="232.9">1. Dimensioning and tolerancing per ASME Y14.5M</text>
<text x="43.6" y="236.9">BSC: Basic Dimension. Theoretically exact value shown without tolerances.</text>
<text x="34" y="241">2. For best soldering results, thermal vias, if used, should be filled or tented to avoid solder loss during</text>
<text x="38.1" y="244.3">reflow process</text>
<text x="122.9" y="251.7">Microchip Technology Drawing C04-23363 Rev B</text>
<text x="26.6" y="261.3">© 2017 Microchip Technology Inc.</text>
</g>
<text font-size="2.8" x="70.5" y="117.6">CH</text>
<g font-size="2.1">
<text x="79.8" y="91.8">16</text>
<text x="80.4" y="141.5">1</text>
<text x="88.1" y="141.5">2</text>
</g>
</svg>
